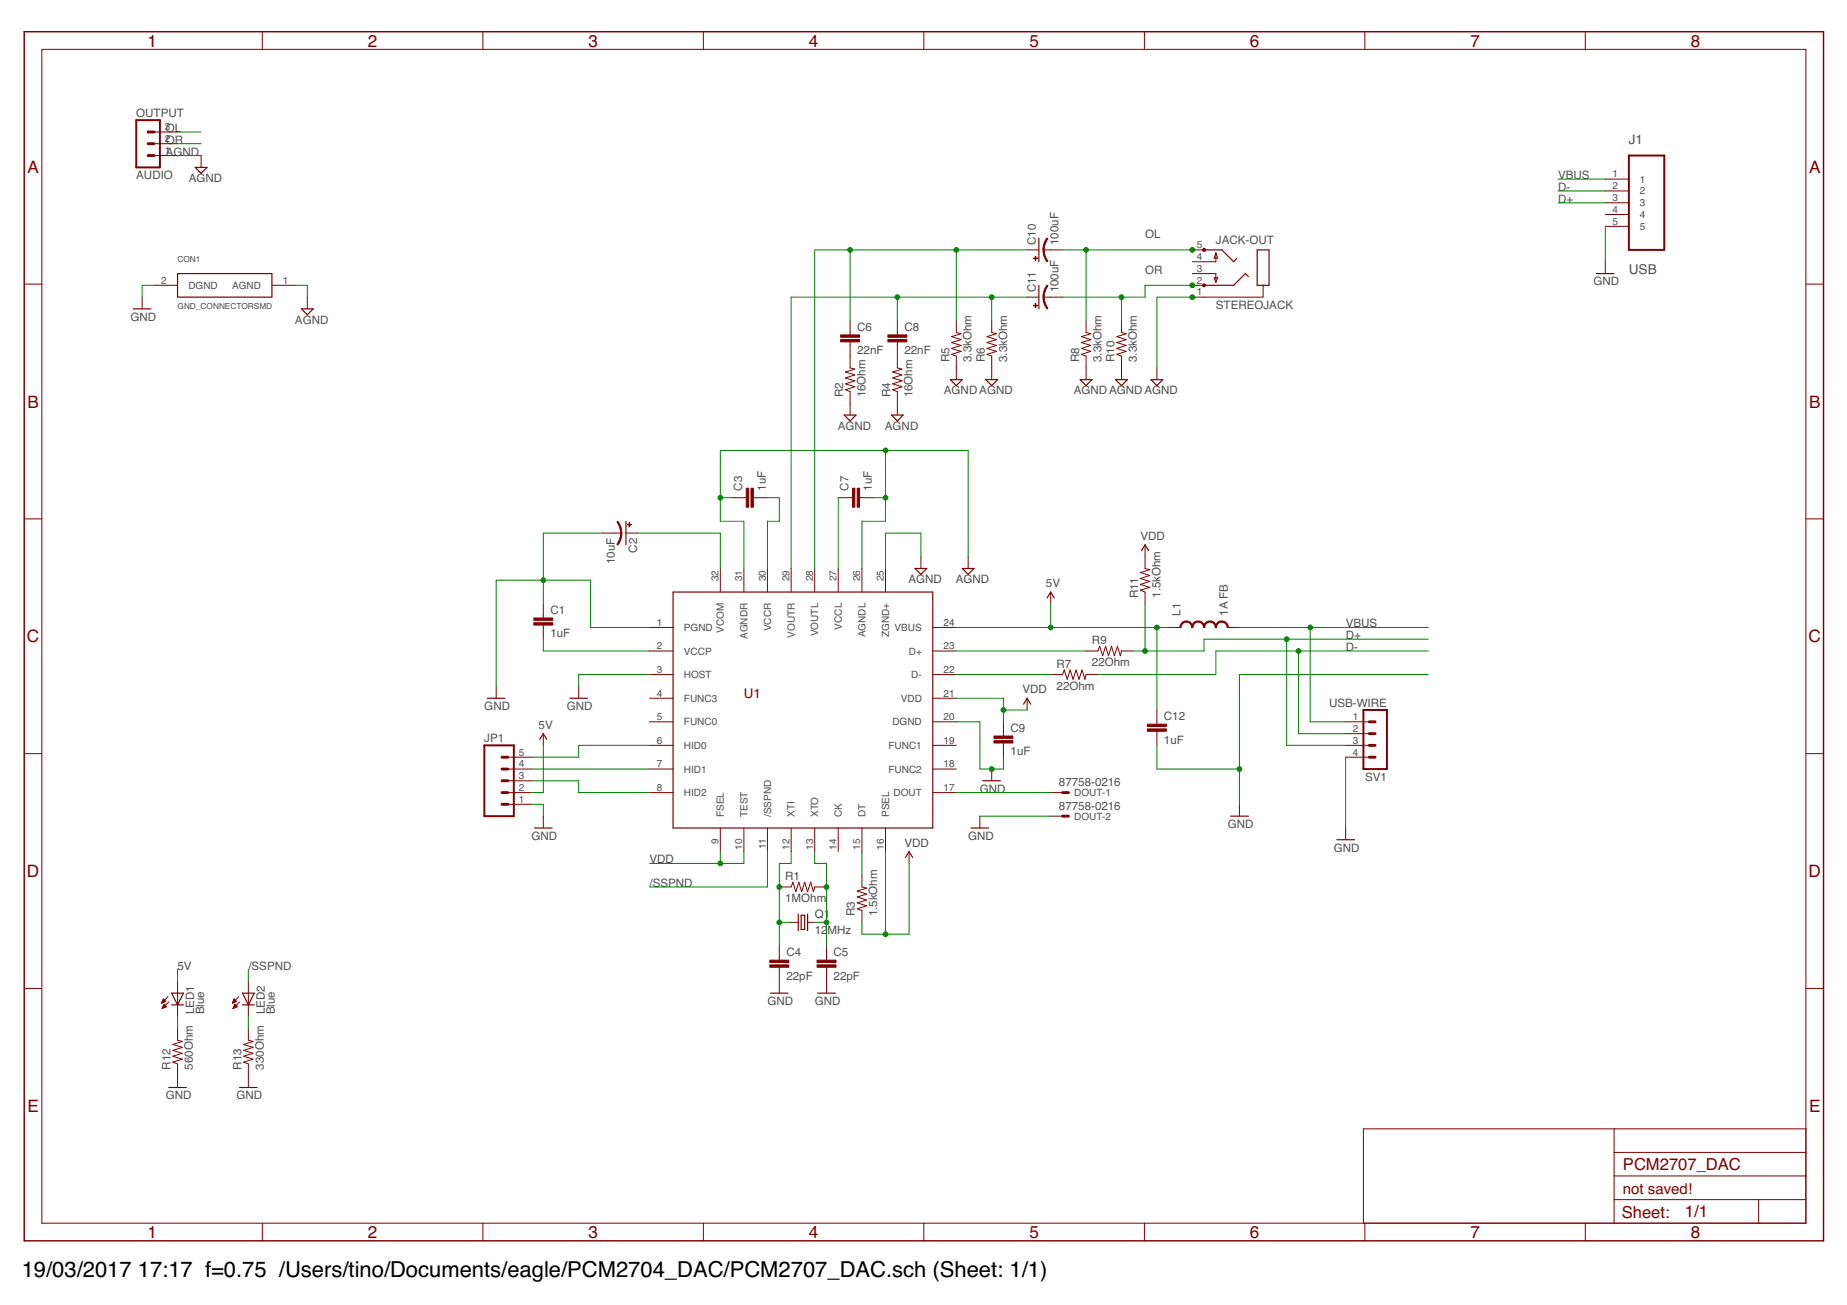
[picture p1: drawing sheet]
<svg xmlns="http://www.w3.org/2000/svg" width="297mm" height="210mm" viewBox="0 0 297 210" stroke-linecap="round" stroke-linejoin="round" font-family="sans-serif">
<g fill="none" stroke="#800000" stroke-width=".16">
<path d="M6.7 7.9h283.7v188.8h-283.7zM42.2 5.1v2.8M77.7 5.1v2.8M113.1 5.1v2.8M148.6 5.1v2.8M184 5.1v2.8M219.5 5.1v2.8M255 5.1v2.8M24.8 25h3.8M24.8 23.1h3.8M24.8 21.2h3.8M32.3 25v1.9"/>
<path d="M258.2 28.8h3.8M258.2 30.7h3.8M258.2 32.6h3.8M258.2 34.5h3.8M258.2 36.4h3.8M3.9 45.7h2.8M22.9 47.8v1.9M24.8 45.9h3.8M43.7 45.9h3.8M49.4 47.8v1.9M136.7 55v4.2l.8 .2-1.5 .4 1.5 .5-1.5 .5 1.5 .5-1.5 .4 1.5 .5-1.5 .5 .7 .3v3.8M136.7 51.6v2.3"/>
<path d="M144.3 55v4.2l.8 .2-1.5 .4 1.5 .5-1.5 .5 1.5 .5-1.5 .4 1.5 .5-1.5 .5 .7 .3v3.8M144.3 51.6v2.3M153.8 51.6v1.9l.8 .2-1.6 .4 1.6 .5-1.6 .5 1.6 .5-1.6 .4 1.6 .5-1.6 .5 .8 .3v3.8M159.5 51.6v1.9l.8 .2-1.6 .4 1.6 .5-1.6 .5 1.6 .5-1.6 .4 1.6 .5-1.6 .5 .8 .3v3.8M165.2 40.2h1.9M165.2 47.8h1.9M167.8 40.2h3.1M167.8 47.8h3.1M174.7 51.6v1.9l.7 .2-1.5 .4 1.5 .5-1.5 .5 1.5 .5-1.5 .4 1.5 .5-1.5 .5 .8 .3v3.8M180.4 51.6v1.9l.7 .2-1.5 .4 1.5 .5-1.5 .5 1.5 .5-1.5 .4 1.5 .5-1.5 .5 .8 .3v3.8M186.1 59.2v1.9M191.7 40.2h1.9"/>
<path d="M191.7 45.9h1.9M191.7 44h3.8v1.4M195.3 44.7h.5l-.3 .7zM195.5 40.7v1.4h-3.8M195.5 40.7l.3 .8h-.5zM203.1 45.9v1.9h-11.4M258.2 42.1v1.9M290.4 45.7h2.9M3.9 83.5h2.8M87.4 97.1v2.3M96.9 85.7h3M100.7 85.7h1.9"/>
<path d="M115.8 91.4v3.8M117.8 80.1h2.2M119.6 91.4v3.8M121.2 80.1h2.2M123.4 91.4v3.8M127.2 91.4v3.8M131 91.4v3.8M134.8 91.4v3.8M134.8 80.1h2.3M138.2 80.1h2.3M138.6 91.4v3.8M142.4 91.4v3.8"/>
<path d="M148.1 89.5v1.9M155.7 89.5v1.9M169 95.2v1.9M184.1 87.6v3.8l.8 .2-1.5 .5 1.5 .5-1.5 .4 1.5 .5-1.5 .5 1.5 .5-1.5 .4 .7 .3v1.9M290.4 83.5h2.9M79.8 110.4v1.9M87.4 100.5v2.3M87.4 118v1.9M93.1 110.4v1.9M104.5 100.9h3.7M104.5 104.7h3.7M104.5 108.5h3.7"/>
<path d="M104.5 112.3h3.7M104.5 116.1h3.7M104.5 119.9h3.7M150 100.9h3.8M150 104.7h3.8M150 108.5h3.8M150 112.3h3.8M150 116.1h3.8M150 119.9h3.8M161.4 116.1v2.3M161.4 119.5v2.3M165.2 112.3v1.9"/>
<path d="M169 108.5h1.9l.3-.7 .4 1.5 .5-1.5 .5 1.5 .5-1.5 .4 1.5 .5-1.5 .5 1.5 .2-.8h1.9M174.7 104.7h1.9l.2-.8 .5 1.6 .5-1.6 .5 1.6 .5-1.6 .4 1.6 .5-1.6 .5 1.6 .2-.8h1.9M186.1 114.2v2.3M186.1 117.6v2.3M188 100.9h1.8M197.4 100.9h1.9M216.4 116.1h3.8M216.4 119.9h3.8M216.4 118h3.8M3.9 121.2h2.8M81.7 123.7h3.8M81.7 127.5h3.8"/>
<path d="M81.7 129.4h3.8M81.7 125.6h3.8M81.7 121.8h3.8M87.4 131.3v1.9M104.5 123.7h3.7M104.5 127.5h3.7M115.8 133.2v3.8M119.6 133.2v3.8M123.4 133.2v3.8M127.2 133.2v3.8M131 133.2v3.8M134.8 133.2v3.8"/>
<path d="M138.6 133.2v3.8M142.4 133.2v3.8M146.2 137v1.9M150 123.7h3.8M150 127.5h3.8M157.6 131.3v1.9M159.5 123.7v1.9M169 127.5h1.9M169 131.3h1.9M199.3 129.4v1.9M216.4 121.8h3.8M216.4 133.2v1.9"/>
<path d="M290.4 121.2h2.9M3.9 159h2.8M28.6 157.8v5.7M39.9 157.8v5.7M125.3 142.7h1.9l.3-.8 .5 1.5 .5-1.5 .4 1.5 .5-1.5 .5 1.5 .5-1.5 .4 1.5 .2-.7h1.9M125.3 152.1v2.3M125.3 155.6v4.1M127.2 148.4h1.2M129.9 148.4h1.1M132.9 152.1v2.3M132.9 155.6v4.1M138.6 140.8v1.9l.8 .2-1.5 .4 1.5 .5-1.5 .5 1.5 .5-1.5 .4 1.5 .5-1.5 .5 .7 .3v1.9"/>
<path d="M290.4 159h2.9M26 161.4h.1M26 161.3h.2M26.1 161.2h.3M26.1 161.1h.5M26.1 162.2h.1M26.1 161h.5M26.1 162.1h.3M26.2 160.9h.3M26.2 162h.4M26.2 160.8h.2M26.2 161.9h.6"/>
<path d="M26.2 161.8h.5M26.3 160.7l-.3 .7M26.3 160.7l.3 .4-.6 .3M26.3 160.7h.1M26.3 161.8h.3M26.3 161.7h.2M26.4 161.6h.1M26.8 161.9l-.4-.4-.3 .7M26.8 161.9l-.7 .3M27 160.3l-1 1.1M27.1 161.2l-1 1M28.6 165.4v1.9l.7 .2-1.5 .5 1.5 .5-1.5 .5 1.5 .4-1.5 .5 1.5 .5-1.5 .4 .8 .3v3.8"/>
<path d="M37.4 161.4h.1M37.4 161.3h.2M37.4 161.2h.4M37.5 161.1h.5M37.5 162.2h.1M37.5 161h.5M37.5 162.1h.3M37.5 160.9h.4M37.6 162h.4M37.6 160.8h.2M37.6 161.9h.5M37.6 160.8h.1"/>
<path d="M37.6 161.8h.5M37.7 160.7h.1M37.7 161.8h.3M37.7 160.7l-.3 .7M37.7 160.7l.3 .4-.6 .3M37.7 161.7h.2M37.7 161.6h.1M38.1 161.9l-.3-.4-.3 .7M38.1 161.9l-.6 .3M38.4 160.3l-1 1.1M38.5 161.2l-1 1M39.9 165.4v1.9l.8 .2-1.5 .5 1.5 .5-1.5 .5 1.5 .4-1.5 .5 1.5 .5-1.5 .4 .7 .3v3.8"/>
<path d="M42.2 196.7v2.9M77.7 196.7v2.9M113.1 196.7v2.9M148.6 196.7v2.9M184 196.7v2.9M219.5 196.7v2.9M255 196.7v2.9M259.6 193h30.8M259.6 181.6v15.1M259.6 189.1h30.8M259.6 185.4h30.8M282.8 193v3.7"/>
<path d="M290.4 181.6h-71.1v15.1"/>
</g>
<g fill="none" stroke="#800000" stroke-width=".19">
<path d="M31.4 26.9h1.9l-1 1zM167.1 38.3v3.8M21.4 49.7h2.9M28.6 44h15.1v3.8h-15.1zM48.5 49.7h1.9l-1 .9zM167.1 45.9v3.8M193.6 40.2h2.9l1.9 1.9 .5-.5M200.8 44.5l-.5-.5-1.9 1.9h-4.8M202.2 40.2h1.9v5.7h-1.9zM256.7 44h2.9M135.8 66.8h1.9l-1 .9zM143.4 66.8h1.8l-.9 .9z"/>
<path d="M152.8 61.1h1.9l-.9 .9zM158.5 61.1h1.9l-.9 .9zM173.7 61.1h1.9l-.9 .9zM179.4 61.1h1.9l-.9 .9zM185.1 61.1h1.9l-.9 .9zM100.7 83.8v3.8M108.2 95.2h41.8v38h-41.8zM147.2 91.4h1.9l-1 1zM154.7 91.4h1.9l-.9 1zM168.4 96.2l.6-1 .5 1M183.6 88.6l.5-1 .6 1M78.4 112.3h2.8"/>
<path d="M86.8 118.9l.6-.9 .5 .9M91.7 112.3h2.8M164.6 113.3l.6-1 .6 1M86 133.2h2.8M145.6 137.9l.6-.9 .6 .9M156.2 133.2h2.8M158.1 125.6h2.8M197.9 131.3h2.9M215 135.1h2.8M27.6 159.7h1.9l-.9 1.9zM39 159.7h1.9l-1 1.9zM123.9 159.7h2.8"/>
<path d="M128.4 147v2.7M128.8 147.2h.6v2.3h-.6zM129.9 147v2.7M131.5 159.7h2.8M27.1 174.9h2.9M27.6 161.6h1.9M38.5 174.9h2.9M39 161.6h1.9"/>
</g>
<g fill="#800000" stroke="#800000" stroke-width=".16">
<path d="M85.9 100.2h3v.3h-3z"/>
<path d="M85.9 99.4h3v.4h-3z"/>
<path d="M101.2 84.1h.1v.6h-.1z"/>
<path d="M100.9 84.3h.7v.1h-.7z"/>
<path d="M159.9 119.1h3v.4h-3z"/>
<path d="M159.9 118.4h3v.4h-3z"/>
<path d="M123.8 155.2h3.1v.4h-3.1z"/>
<path d="M123.8 154.4h3.1v.4h-3.1z"/>
<path d="M131.4 155.2h3.1v.4h-3.1z"/>
<path d="M131.4 154.4h3.1v.4h-3.1z"/>
<path d="M120.8 78.5h.4v3.1h-.4z"/>
<path d="M120 78.5h.4v3.1h-.4z"/>
<path d="M137.9 78.5h.3v3.1h-.3z"/>
<path d="M137.1 78.5h.4v3.1h-.4z"/>
<path d="M142.8 54.6h3v.4h-3z"/>
<path d="M142.8 53.9h3v.4h-3z"/>
<path d="M135.2 54.6h3v.4h-3z"/>
<path d="M135.2 53.9h3v.4h-3z"/>
<path d="M166.5 41.2h.1v.7h-.1z"/>
<path d="M166.2 41.5h.7v.1h-.7z"/>
<path d="M166.5 48.8h.1v.7h-.1z"/>
<path d="M166.2 49.1h.7v.1h-.7z"/>
<path d="M184.5 117.2h3.1v.4h-3.1z"/>
<path d="M184.5 116.5h3.1v.4h-3.1z"/>
</g>
<g fill="#800000" stroke="#800000" stroke-width=".16">
<path d="M99.8 85.7h.2l-.2 1.1-.3 .7-.1 .2-.2-.2a3.1 3.1 0 0 0 .6-1.8z" fill-rule="evenodd"/>
<path d="M99.2 83.9l.2-.1 .4 .9 .2 1h-.2a2.93 2.93 0 0 0-.6-1.8z" fill-rule="evenodd"/>
<path d="M190.2 100.1l.6-.2v.2h-.2a.79 .79 0 0 0-.7 .8h-.1v-.4z" fill-rule="evenodd"/>
<path d="M190.8 99.9a.99 .99 0 0 1 1 1h-.2v-.2a.84 .84 0 0 0-.8-.6z" fill-rule="evenodd"/>
<path d="M192 100.1l.7-.2v.2l-.6 .2-.3 .6h-.2l.1-.4z" fill-rule="evenodd"/>
<path d="M192.7 99.9a.99 .99 0 0 1 1 1h-.2l-.2-.6-.6-.2z" fill-rule="evenodd"/>
<path d="M194 100.1l.6-.2v.2l-.6 .2-.3 .6h-.2l.1-.4z" fill-rule="evenodd"/>
<path d="M194.6 99.9h.1a1.04 1.04 0 0 1 .9 1h-.1l-.3-.6-.6-.2z" fill-rule="evenodd"/>
<path d="M195.9 100.1l.6-.2v.2h-.2a.79 .79 0 0 0-.7 .8h-.1v-.4z" fill-rule="evenodd"/>
<path d="M196.5 99.9a.99 .99 0 0 1 1 1h-.2l-.2-.6-.6-.2z" fill-rule="evenodd"/>
<path d="M168.4 38.3l.1 .1a3.1 3.1 0 0 0-.6 1.8h-.2l.1-.6 .2-.8z" fill-rule="evenodd"/>
<path d="M167.7 40.2h.2a2.93 2.93 0 0 0 .6 1.8l-.1 .1-.5-.9z" fill-rule="evenodd"/>
<path d="M168.4 45.9l.1 .1a3.1 3.1 0 0 0-.6 1.8h-.2l.1-.6 .2-.8z" fill-rule="evenodd"/>
<path d="M167.7 47.8h.2a2.93 2.93 0 0 0 .6 1.8l-.1 .1-.5-.9z" fill-rule="evenodd"/>
<path d="M193.5 45.7h.3v.4h-.2h-.1z" fill-rule="evenodd"/>
<path d="M193.5 40h.3v.4h-.2h-.1z" fill-rule="evenodd"/>
</g>
<path d="M21.9 19.3h3.8v7.6h-3.8zM262 25h5.7v15.2h-5.7zM77.9 119.9h4.7v11.4h-4.7zM219.3 114.2h3.8v9.5h-3.8z" fill="none" stroke="#800000" stroke-width=".32"/>
<g fill="none" stroke="#800000" stroke-width=".47">
<path d="M23.8 21.2h1M23.8 23.1h1M23.8 25h1M220.2 119.9h.9M220.2 118h.9M220.2 116.1h.9M80.7 125.6h1M80.7 127.5h1M80.7 129.4h1M80.7 121.8h1M80.7 123.7h1M170.9 127.5h.9"/>
<path d="M170.9 131.3h.9M220.2 121.8h.9"/>
</g>
<path d="M3.9 5.1h289.4v194.5h-289.4z" fill="none" stroke="#800000" stroke-width=".23"/>
<g fill="none" stroke="#008000" stroke-width=".16">
<path d="M28.6 25h3.7M28.6 23.1h3.7M28.6 21.2h3.7M250.6 28.8h7.6M250.6 30.7h7.6M250.6 32.6h7.6M258.2 36.4v5.7M24.8 45.9h-1.9v1.9M47.5 45.9h1.9v1.9M136.7 40.2v11.4M144.3 47.8v3.8M153.8 40.2v11.4"/>
<path d="M159.5 47.8v3.8M165.2 47.8h-38v43.6M165.2 40.2h-34.2v51.2M170.9 40.2h20.8M174.7 40.2v11.4M180.4 47.8v3.8M191.7 47.8h-5.6v11.4M191.7 45.9h-7.6v1.9h-13.2M142.4 72.5v11.3h-3.8v7.6M96.9 85.7h-9.5v11.4M102.6 85.7h13.2v5.7M115.8 80.1h2"/>
<path d="M123.4 80.1h1.9v3.7h-1.9v7.6M134.8 80.1v11.3M140.5 80.1h1.9M148.1 89.5v-3.8h-5.7v5.7M155.7 89.5v-17h-39.9v11.3h3.8v7.6M169 97.1v3.8M184.1 97.1v7.6M87.4 102.8v1.9h17.1M87.4 119.9v7.6h-1.9M104.5 108.5h-11.4v1.9M104.5 119.9h-11.4v1.9h-7.6M104.5 100.9h-9.5v-7.6h-15.2v17.1"/>
<path d="M153.8 108.5h15.2M153.8 116.1h3.8v7.6h3.8v-1.9M153.8 112.3h7.6v3.8M153.8 100.9h34.2M153.8 104.7h20.9M161.4 114.2h3.8M186.1 119.9v3.8h13.2M186.1 100.9v13.3M199.3 100.9h30.4M206.9 102.8v17.1h9.5M208.8 104.7v13.3h7.6M210.7 100.9v15.2h5.7"/>
<path d="M229.7 104.7h-34.2v3.8h-18.9M229.7 108.5h-30.4v20.9M229.7 102.8h-36.1v1.9h-11.3M85.5 125.6h7.6v1.9h11.4M85.5 129.4h1.9v1.9M85.5 123.7h19M115.8 137v1.9M119.6 137v1.9h-15.1M123.4 137v5.7h-18.9M127.2 137v1.9h-1.9v13.2M131 137v1.9h1.9v13.2M138.6 137v3.8"/>
<path d="M142.4 137v13.3M146.2 138.9v11.4h-7.6v-1.9M153.8 127.5h15.2M157.6 131.3h11.4M216.4 121.8v11.4M28.6 155.9v1.9M39.9 155.9v1.9M125.3 148.4h1.9M131 148.4h1.9M28.6 163.5v1.9M39.9 163.5v1.9"/>
</g>
<g fill="#008000" stroke="#008000" stroke-width=".16">
<circle cx="159.5" cy="123.7" r=".38"/>
<circle cx="87.4" cy="93.3" r=".38"/>
<circle cx="199.3" cy="123.7" r=".38"/>
<circle cx="115.8" cy="138.9" r=".38"/>
<circle cx="161.4" cy="114.2" r=".38"/>
<circle cx="142.4" cy="150.3" r=".38"/>
<circle cx="125.3" cy="142.7" r=".38"/>
<circle cx="125.3" cy="148.4" r=".38"/>
<circle cx="132.9" cy="142.7" r=".38"/>
<circle cx="132.9" cy="148.4" r=".38"/>
<circle cx="142.4" cy="80.1" r=".38"/>
<circle cx="142.4" cy="72.5" r=".38"/>
<circle cx="115.8" cy="80.1" r=".38"/>
<circle cx="191.7" cy="47.8" r=".38"/>
<circle cx="180.4" cy="47.8" r=".38"/>
<circle cx="191.7" cy="45.9" r=".38"/>
<circle cx="174.7" cy="40.2" r=".38"/>
<circle cx="191.7" cy="40.2" r=".38"/>
<circle cx="159.5" cy="47.8" r=".38"/>
<circle cx="144.3" cy="47.8" r=".38"/>
<circle cx="153.8" cy="40.2" r=".38"/>
<circle cx="136.7" cy="40.2" r=".38"/>
<circle cx="210.7" cy="100.9" r=".38"/>
<circle cx="186.1" cy="100.9" r=".38"/>
<circle cx="169" cy="100.9" r=".38"/>
<circle cx="208.8" cy="104.7" r=".38"/>
<circle cx="184.1" cy="104.7" r=".38"/>
<circle cx="206.9" cy="102.8" r=".38"/>
</g>
<g font-size="3.5">
<text x="3.5" y="205.4">19/03/2017</text>
<text x="22.2" y="205.4">17:17 f=0.75 /Users/tino/Documents/eagle/PCM2704_DAC/PCM2707_DAC.sch (Sheet: 1/1)</text>
</g>
<g font-size="2.8" fill="#800000">
<text x="23.7" y="7.5">1</text>
<text x="59.2" y="7.5">2</text>
<text x="94.6" y="7.5">3</text>
<text x="130.1" y="7.5">4</text>
<text x="165.5" y="7.5">5</text>
<text x="201" y="7.5">6</text>
<text x="236.5" y="7.5">7</text>
<text x="271.9" y="7.5">8</text>
<text x="4.4" y="27.8">A</text>
<text x="290.9" y="27.8">A</text>
<text x="4.4" y="65.6">B</text>
<text x="290.9" y="65.6">B</text>
<text x="4.3" y="103.3">C</text>
<text x="290.8" y="103.3">C</text>
<text x="4.3" y="141.1">D</text>
<text x="290.8" y="141.1">D</text>
<text x="4.4" y="178.8">E</text>
<text x="290.9" y="178.8">E</text>
<text x="23.7" y="199.1">1</text>
<text x="59.2" y="199.1">2</text>
<text x="94.6" y="199.1">3</text>
<text x="130.1" y="199.1">4</text>
<text x="165.5" y="199.1">5</text>
<text x="201" y="199.1">6</text>
<text x="236.5" y="199.1">7</text>
<text x="271.9" y="199.1">8</text>
</g>
<g font-size="2.7" fill="#800000">
<text x="261" y="188.2">PCM2707_DAC</text>
<text x="260.8" y="195.9">Sheet:</text>
<text x="271" y="195.8">1/1</text>
</g>
<text font-size="2.4" fill="#800000" x="261" y="192">not saved!</text>
<text font-size="2.2" fill="#505050" x="262" y="44">USB</text>
<text font-size="2.1" fill="#505050" x="262" y="23.1">J1</text>
<text font-size="2.1" fill="#800000" x="119.6" y="112.3">U1</text>
<g font-size="1.9" fill="#505050">
<text x="21.9" y="18.8">OUTPUT</text>
<text x="26.7" y="23.1">OR</text>
<text x="26.7" y="21.2">OL</text>
<text x="21.9" y="28.8">AUDIO</text>
<text x="26.7" y="25">AGND</text>
<text x="30.4" y="29.3">AGND</text>
<text x="250.6" y="28.8">VBUS</text>
<text x="250.6" y="30.7">D-</text>
<text x="250.6" y="32.6">D+</text>
<text x="166.6" y="39.4" transform="rotate(-90 166.6 39.4)">C10</text>
<text x="170.2" y="39.4" transform="rotate(-90 170.2 39.4)">100uF</text>
<text x="184.2" y="38.3">OL</text>
<text x="195.5" y="39.3">JACK-OUT</text>
<text x="166.6" y="47" transform="rotate(-90 166.6 47)">C11</text>
<text x="170.2" y="47" transform="rotate(-90 170.2 47)">100uF</text>
<text x="184.2" y="44">OR</text>
<text x="256.3" y="45.9">GND</text>
<text x="21" y="51.6">GND</text>
<text x="47.4" y="52.1">AGND</text>
<text x="137.9" y="53.2">C6</text>
<text x="145.4" y="53.2">C8</text>
<text x="195.5" y="49.7">STEREOJACK</text>
<text x="137.9" y="57">22nF</text>
<text x="145.4" y="57">22nF</text>
<text x="152.7" y="58.2" transform="rotate(-90 152.7 58.2)">R5</text>
<text x="156.3" y="58.2" transform="rotate(-90 156.3 58.2)">3.3kOhm</text>
<text x="158.4" y="58.2" transform="rotate(-90 158.4 58.2)">R6</text>
<text x="162" y="58.2" transform="rotate(-90 162 58.2)">3.3kOhm</text>
<text x="173.5" y="58.2" transform="rotate(-90 173.5 58.2)">R8</text>
<text x="177.1" y="58.2" transform="rotate(-90 177.1 58.2)">3.3kOhm</text>
<text x="179.2" y="58.2" transform="rotate(-90 179.2 58.2)">R10</text>
<text x="182.8" y="58.2" transform="rotate(-90 182.8 58.2)">3.3kOhm</text>
<text x="135.6" y="63.9" transform="rotate(-90 135.6 63.9)">R2</text>
<text x="139.2" y="63.9" transform="rotate(-90 139.2 63.9)">16Ohm</text>
<text x="143.2" y="63.9" transform="rotate(-90 143.2 63.9)">R4</text>
<text x="146.8" y="63.9" transform="rotate(-90 146.8 63.9)">16Ohm</text>
<text x="151.8" y="63.4">AGND AGND</text>
<text x="172.7" y="63.4">AGND AGND AGND</text>
<text x="134.7" y="69.1">AGND</text>
<text x="142.3" y="69.1">AGND</text>
<text x="119.4" y="78.9" transform="rotate(-90 119.4 78.9)">C3</text>
<text x="123.1" y="78.9" transform="rotate(-90 123.1 78.9)">1uF</text>
<text x="136.4" y="78.9" transform="rotate(-90 136.4 78.9)">C7</text>
<text x="140.2" y="78.9" transform="rotate(-90 140.2 78.9)">1uF</text>
<text x="102.5" y="88.9" transform="rotate(-90 102.5 88.9)">C2</text>
<text x="183.4" y="86.9">VDD</text>
<text x="98.9" y="90.8" transform="rotate(-90 98.9 90.8)">10uF</text>
<text x="146.1" y="93.8">AGND</text>
<text x="153.7" y="93.8">AGND</text>
<text x="168.2" y="94.5">5V</text>
<text x="88.5" y="98.7">C1</text>
<text x="183" y="96.2" transform="rotate(-90 183 96.2)">R11</text>
<text x="186.6" y="96.2" transform="rotate(-90 186.6 96.2)">1.5kOhm</text>
<text x="189.8" y="99" transform="rotate(-90 189.8 99)">L1</text>
<text x="197.4" y="99" transform="rotate(-90 197.4 99)">1A FB</text>
<text x="216.4" y="100.9">VBUS</text>
<text x="88.5" y="102.5">1uF</text>
<text x="169.9" y="107.4">R7</text>
<text x="175.6" y="107.2">22Ohm</text>
<text x="175.6" y="103.6">R9</text>
<text x="216.4" y="104.7">D-</text>
<text x="216.4" y="102.8">D+</text>
<text x="164.4" y="111.5">VDD</text>
<text x="169.9" y="111">22Ohm</text>
<text x="213.7" y="113.6">USB-WIRE</text>
<text x="77.9" y="114.2">GND</text>
<text x="77.9" y="119.3">JP1</text>
<text x="86.6" y="117.2">5V</text>
<text x="91.2" y="114.2">GND</text>
<text x="162.5" y="117.7">C9</text>
<text x="187.2" y="119.6">1uF</text>
<text x="187.2" y="115.8">C12</text>
<text x="162.5" y="121.5">1uF</text>
<text x="219.5" y="125.6">SV1</text>
<text x="157.6" y="127.5">GND</text>
<text x="170.3" y="126.4">87758-0216</text>
<text x="170.3" y="130.2">87758-0216</text>
<text x="85.5" y="135.1">GND</text>
<text x="145.4" y="136.2">VDD</text>
<text x="155.7" y="135.1">GND</text>
<text x="197.4" y="133.2">GND</text>
<text x="214.5" y="137">GND</text>
<text x="104.5" y="138.9">VDD</text>
<text x="104.5" y="142.7">/SSPND</text>
<text x="126.3" y="141.5">R1</text>
<text x="126.3" y="145.1">1MOhm</text>
<text x="131" y="147.6">Q1</text>
<text x="137.5" y="147.4" transform="rotate(-90 137.5 147.4)">R3</text>
<text x="141.1" y="147.4" transform="rotate(-90 141.1 147.4)">1.5kOhm</text>
<text x="28.6" y="155.9">5V</text>
<text x="39.9" y="155.9">/SSPND</text>
<text x="126.5" y="153.8">C4</text>
<text x="131" y="150.3">12</text>
<text x="133.1" y="150.3">MHz</text>
<text x="134.1" y="153.8">C5</text>
<text x="123.4" y="161.6">GND</text>
<text x="126.5" y="157.6">22pF</text>
<text x="131" y="161.6">GND</text>
<text x="134.1" y="157.6">22pF</text>
<text x="31.2" y="163.2" transform="rotate(-90 31.2 163.2)">LED1</text>
<text x="32.8" y="163.2" transform="rotate(-90 32.8 163.2)">Blue</text>
<text x="42.6" y="163.2" transform="rotate(-90 42.6 163.2)">LED2</text>
<text x="44.2" y="163.2" transform="rotate(-90 44.2 163.2)">Blue</text>
<text x="27.4" y="172.1" transform="rotate(-90 27.4 172.1)">R12</text>
<text x="31" y="172.1" transform="rotate(-90 31 172.1)">560Ohm</text>
<text x="38.8" y="172.1" transform="rotate(-90 38.8 172.1)">R13</text>
<text x="42.4" y="172.1" transform="rotate(-90 42.4 172.1)">330Ohm</text>
<text x="26.7" y="176.8">GND</text>
<text x="38" y="176.8">GND</text>
</g>
<g font-size="1.6" fill="#505050">
<text x="26.5" y="22.9">2</text>
<text x="26.5" y="21">3</text>
<text x="26.5" y="24.8">1</text>
<text x="259.3" y="28.5">1</text>
<text x="263.7" y="29.4">1</text>
<text x="259.3" y="30.4">2</text>
<text x="259.3" y="32.3">3</text>
<text x="259.3" y="34.2">4</text>
<text x="263.7" y="31.3">2</text>
<text x="263.7" y="33.2">3</text>
<text x="263.7" y="35.1">4</text>
<text x="192.5" y="39.9">5</text>
<text x="192.5" y="41.8">4</text>
<text x="259.3" y="36.1">5</text>
<text x="263.7" y="37">5</text>
<text x="25.9" y="45.6">2</text>
<text x="30.3" y="46.5">DGND</text>
<text x="37.3" y="46.5">AGND</text>
<text x="45.5" y="45.6">1</text>
<text x="192.5" y="43.7">3</text>
<text x="192.5" y="45.6">2</text>
<text x="192.5" y="47.5">1</text>
<text x="115.6" y="93.5" transform="rotate(-90 115.6 93.5)">32</text>
<text x="119.4" y="93.5" transform="rotate(-90 119.4 93.5)">31</text>
<text x="123.2" y="93.5" transform="rotate(-90 123.2 93.5)">30</text>
<text x="127" y="93.5" transform="rotate(-90 127 93.5)">29</text>
<text x="130.8" y="93.5" transform="rotate(-90 130.8 93.5)">28</text>
<text x="134.6" y="93.5" transform="rotate(-90 134.6 93.5)">27</text>
<text x="138.3" y="93.5" transform="rotate(-90 138.3 93.5)">26</text>
<text x="142.1" y="93.5" transform="rotate(-90 142.1 93.5)">25</text>
<text x="105.6" y="100.7">1</text>
<text x="110" y="101.5">PGND</text>
<text x="116.4" y="101.8" transform="rotate(-90 116.4 101.8)">VCOM</text>
<text x="124" y="101.5" transform="rotate(-90 124 101.5)">VCCR</text>
<text x="135.4" y="101.3" transform="rotate(-90 135.4 101.3)">VCCL</text>
<text x="143.9" y="101.5">VBUS</text>
<text x="151.7" y="100.7">24</text>
<text x="105.6" y="104.4">2</text>
<text x="110" y="105.3">VCCP</text>
<text x="120.2" y="102.8" transform="rotate(-90 120.2 102.8)">AGNDR</text>
<text x="127.8" y="102.6" transform="rotate(-90 127.8 102.6)">VOUTR</text>
<text x="131.6" y="102.3" transform="rotate(-90 131.6 102.3)">VOUTL</text>
<text x="139.2" y="102.5" transform="rotate(-90 139.2 102.5)">AGNDL</text>
<text x="143" y="102.5" transform="rotate(-90 143 102.5)">ZGND+</text>
<text x="146.2" y="105.3">D+</text>
<text x="151.7" y="104.4">23</text>
<text x="105.6" y="108.2">3</text>
<text x="105.6" y="112">4</text>
<text x="110" y="109.1">HOST</text>
<text x="110" y="112.9">FUNC3</text>
<text x="144.9" y="112.9">VDD</text>
<text x="146.6" y="109.1">D-</text>
<text x="151.7" y="112">21</text>
<text x="151.7" y="108.2">22</text>
<text x="105.6" y="115.8">5</text>
<text x="105.6" y="119.6">6</text>
<text x="110" y="116.7">FUNC0</text>
<text x="143.5" y="116.7">DGND</text>
<text x="151.7" y="119.6">19</text>
<text x="151.7" y="115.8">20</text>
<text x="217.6" y="115.8">1</text>
<text x="217.6" y="117.7">2</text>
<text x="217.6" y="119.6">3</text>
<text x="83.4" y="125.3">3</text>
<text x="83.4" y="123.4">4</text>
<text x="83.4" y="121.5">5</text>
<text x="105.6" y="123.4">7</text>
<text x="110" y="120.5">HID0</text>
<text x="110" y="124.3">HID1</text>
<text x="142.9" y="124.3">FUNC2</text>
<text x="142.9" y="120.5">FUNC1</text>
<text x="151.7" y="123.4">18</text>
<text x="217.6" y="121.5">4</text>
<text x="83.4" y="129.1">1</text>
<text x="83.4" y="127.2">2</text>
<text x="105.6" y="127.2">8</text>
<text x="110" y="128.1">HID2</text>
<text x="116.4" y="131.4" transform="rotate(-90 116.4 131.4)">FSEL</text>
<text x="120.2" y="131.4" transform="rotate(-90 120.2 131.4)">TEST</text>
<text x="124" y="131.4" transform="rotate(-90 124 131.4)">/SSPND</text>
<text x="127.8" y="131.4" transform="rotate(-90 127.8 131.4)">XTI</text>
<text x="131.6" y="131.4" transform="rotate(-90 131.6 131.4)">XTO</text>
<text x="135.4" y="131.4" transform="rotate(-90 135.4 131.4)">CK</text>
<text x="139.2" y="131.4" transform="rotate(-90 139.2 131.4)">DT</text>
<text x="143" y="131.4" transform="rotate(-90 143 131.4)">PSEL</text>
<text x="143.7" y="128.1">DOUT</text>
<text x="151.7" y="127.2">17</text>
<text x="172.8" y="128.1">DOUT-1</text>
<text x="172.8" y="131.8">DOUT-2</text>
<text x="115.6" y="135.8" transform="rotate(-90 115.6 135.8)">9</text>
<text x="119.4" y="136.7" transform="rotate(-90 119.4 136.7)">10</text>
<text x="123.2" y="136.6" transform="rotate(-90 123.2 136.6)">11</text>
<text x="127" y="136.7" transform="rotate(-90 127 136.7)">12</text>
<text x="130.8" y="136.7" transform="rotate(-90 130.8 136.7)">13</text>
<text x="134.6" y="136.7" transform="rotate(-90 134.6 136.7)">14</text>
<text x="138.3" y="136.7" transform="rotate(-90 138.3 136.7)">15</text>
<text x="142.1" y="136.7" transform="rotate(-90 142.1 136.7)">16</text>
</g>
<g font-size="1.3" fill="#505050">
<text x="28.6" y="42.1">CON1</text>
<text x="28.6" y="49.7">GND_CONNECTORSMD</text>
</g>
</svg>
